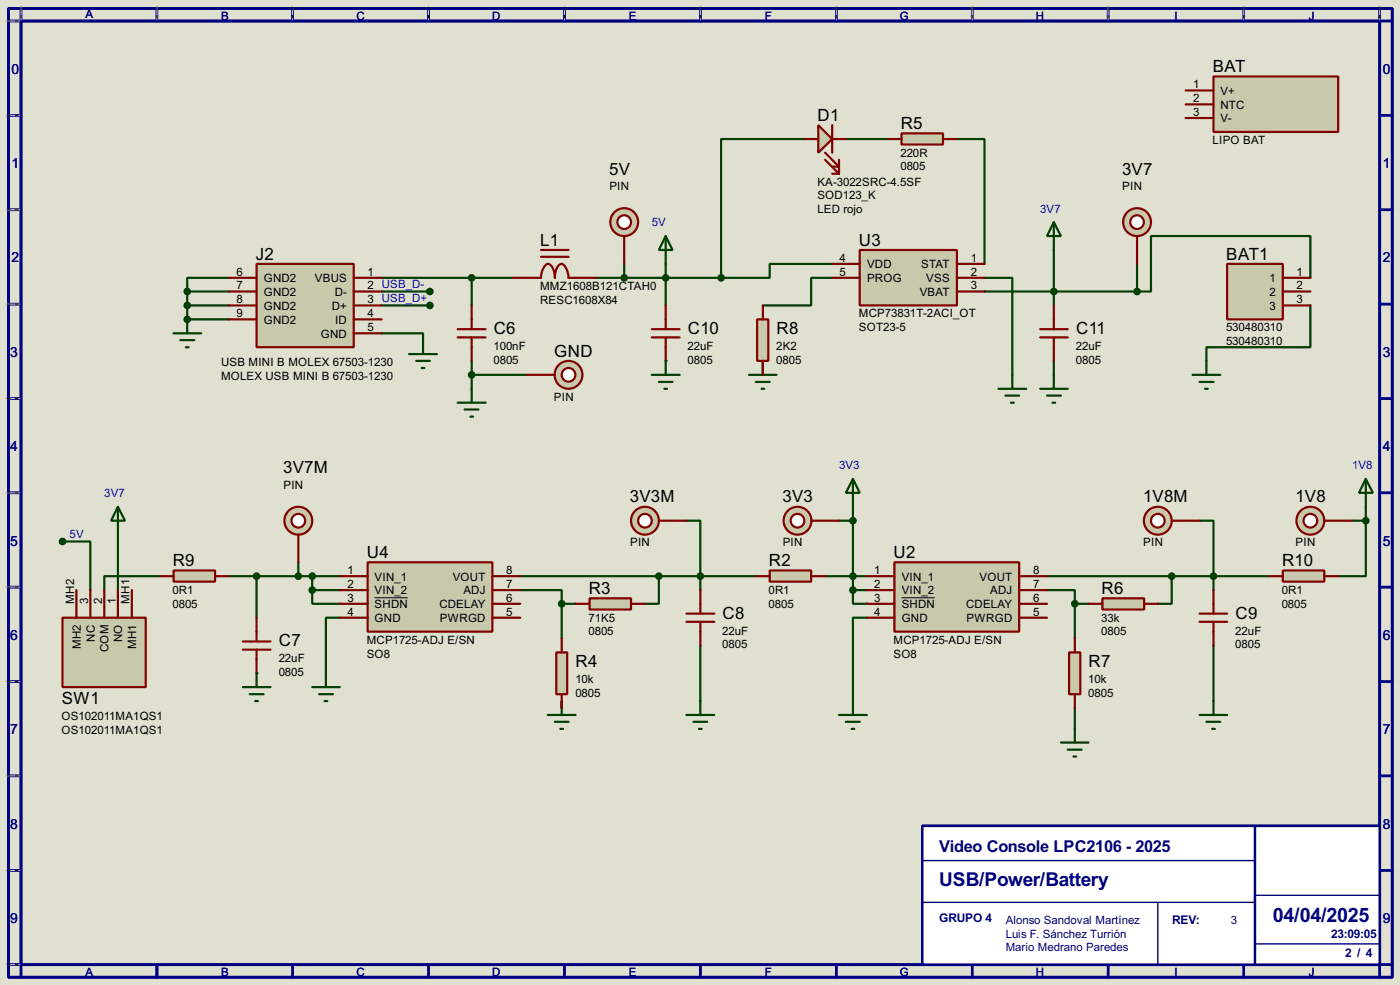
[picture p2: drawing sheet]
<svg xmlns="http://www.w3.org/2000/svg" width="256mm" height="180mm" viewBox="0 0 256 180" stroke-linecap="round" stroke-linejoin="round" font-family="sans-serif">
<path d="M0 0h256.5v180.3h-256.5z" fill="#e0e0d0"/>
<path d="M1.6 1.6h253.5v177.3h-253.5zM3.9 3.9h248.9v172.7h-248.9z" fill="none" stroke="#000080" stroke-width=".5"/>
<g fill="none" stroke="#000080" stroke-width=".45">
<path d="M3.9 1.6v2.3h-2.3M28.8 1.6v2.3M53.6 1.6v2.3M78.5 1.6v2.3M103.4 1.6v2.3M128.3 1.6v2.3M153.2 1.6v2.3M178.1 1.6v2.3M203 1.6v2.3M227.9 1.6v2.3M252.8 1.6v2.3h2.3M1.6 21.1h2.3"/>
<path d="M1.6 38.4h2.3M252.8 21.1h2.3M252.8 38.4h2.3M1.6 55.7h2.3M252.8 55.7h2.3M1.6 73h2.3M252.8 73h2.3M1.6 90.2h2.3M252.8 90.2h2.3M1.6 107.5h2.3M252.8 107.5h2.3M1.6 124.8h2.3"/>
<path d="M252.8 124.8h2.3M1.6 142h2.3M1.6 159.3h2.3M252.8 142h2.3M252.8 159.3h2.3M1.6 176.6h2.3v2.3M28.8 176.6v2.3M53.6 176.6v2.3M78.5 176.6v2.3M103.4 176.6v2.3M128.3 176.6v2.3M153.2 176.6v2.3"/>
<path d="M178.1 176.6v2.3M203 176.6v2.3M227.9 176.6v2.3M255.1 176.6h-2.3v2.3"/>
</g>
<g fill="none" stroke="#e0e0d0" stroke-width=".18">
<path d="M1.3 3.9h2.3M3.9 1.3v2.3M28.8 1.3v2.3M53.6 1.3v2.3M78.5 1.3v2.3M103.4 1.3v2.3M128.3 1.3v2.3M153.2 1.3v2.3M178.1 1.3v2.3M203 1.3v2.3M227.9 1.3v2.3M252.8 1.3v2.3"/>
<path d="M1.3 21.1h2.3M1.3 38.4h2.3M1.3 55.7h2.3M1.3 73h2.3M1.3 90.2h2.3M1.3 107.5h2.3M1.3 124.8h2.3M1.3 142h2.3M1.3 159.3h2.3M1.3 176.6h2.3"/>
</g>
<g fill="none" stroke="#000" stroke-width=".18" stroke-dasharray=".5 1">
<path d="M1.3 3.9h2.3M3.9 1.3v2.3M28.8 1.3v2.3M53.6 1.3v2.3M78.5 1.3v2.3M103.4 1.3v2.3M128.3 1.3v2.3M153.2 1.3v2.3M178.1 1.3v2.3M203 1.3v2.3M227.9 1.3v2.3M252.8 1.3v2.3"/>
<path d="M1.3 21.1h2.3M1.3 38.4h2.3M1.3 55.7h2.3M1.3 73h2.3M1.3 90.2h2.3M1.3 107.5h2.3M1.3 124.8h2.3M1.3 142h2.3M1.3 159.3h2.3M1.3 176.6h2.3"/>
</g>
<path d="M169 151.2h83.8v25.4h-83.8z" fill="#fff" stroke="#000080" stroke-width=".45"/>
<path d="M1.6 1.6h253.5v177.3h-253.5zM3.9 3.9h248.9v172.7h-248.9z" fill="none" stroke="#000080" stroke-width=".5"/>
<g fill="none" stroke="#000080" stroke-width=".45">
<path d="M3.9 1.6v2.3h-2.3M28.8 1.6v2.3M53.6 1.6v2.3M78.5 1.6v2.3M103.4 1.6v2.3M128.3 1.6v2.3M153.2 1.6v2.3M178.1 1.6v2.3M203 1.6v2.3M227.9 1.6v2.3M252.8 1.6v2.3h2.3M1.6 21.1h2.3"/>
<path d="M1.6 38.4h2.3M252.8 21.1h2.3M252.8 38.4h2.3M1.6 55.7h2.3M252.8 55.7h2.3M1.6 73h2.3M252.8 73h2.3M1.6 90.2h2.3M252.8 90.2h2.3M1.6 107.5h2.3M252.8 107.5h2.3M1.6 124.8h2.3"/>
<path d="M252.8 124.8h2.3M1.6 142h2.3M1.6 159.3h2.3M252.8 142h2.3M252.8 159.3h2.3M1.6 176.6h2.3v2.3M28.8 176.6v2.3M53.6 176.6v2.3M78.5 176.6v2.3M103.4 176.6v2.3M128.3 176.6v2.3M153.2 176.6v2.3"/>
<path d="M178.1 176.6v2.3M203 176.6v2.3M227.9 176.6v2.3M255.1 176.6h-2.3v2.3"/>
</g>
<g fill="none" stroke="#e0e0d0" stroke-width=".18">
<path d="M1.3 3.9h2.3M3.9 1.3v2.3M28.8 1.3v2.3M53.6 1.3v2.3M78.5 1.3v2.3M103.4 1.3v2.3M128.3 1.3v2.3M153.2 1.3v2.3M178.1 1.3v2.3M203 1.3v2.3M227.9 1.3v2.3M252.8 1.3v2.3"/>
<path d="M1.3 21.1h2.3M1.3 38.4h2.3M1.3 55.7h2.3M1.3 73h2.3M1.3 90.2h2.3M1.3 107.5h2.3M1.3 124.8h2.3M1.3 142h2.3M1.3 159.3h2.3M1.3 176.6h2.3"/>
</g>
<g fill="none" stroke="#000" stroke-width=".18" stroke-dasharray=".5 1">
<path d="M1.3 3.9h2.3M3.9 1.3v2.3M28.8 1.3v2.3M53.6 1.3v2.3M78.5 1.3v2.3M103.4 1.3v2.3M128.3 1.3v2.3M153.2 1.3v2.3M178.1 1.3v2.3M203 1.3v2.3M227.9 1.3v2.3M252.8 1.3v2.3"/>
<path d="M1.3 21.1h2.3M1.3 38.4h2.3M1.3 55.7h2.3M1.3 73h2.3M1.3 90.2h2.3M1.3 107.5h2.3M1.3 124.8h2.3M1.3 142h2.3M1.3 159.3h2.3M1.3 176.6h2.3"/>
</g>
<path d="M169 151.2h83.8v25.4h-83.8z" fill="#fff" stroke="#000080" stroke-width=".45"/>
<path d="M229.9 151.2v25.4" fill="none" stroke="#000080" stroke-width=".45"/>
<path d="M169 157.5h60.9M169 165.2h60.9M212.1 165.2v11.4M229.9 163.9h22.9M229.9 172.8h22.9" fill="none" stroke="#000080" stroke-width=".25"/>
<path d="M94 50.9h-7.6v5M86.4 66.1v5.1M86.4 68.6h10.2M139.8 66.1v2.5" fill="none" stroke="#004000" stroke-width=".4"/>
<circle cx="122" cy="66.1" r=".2" fill="#004000"/>
<g fill="none" stroke="#004000" stroke-width=".4">
<path d="M175.3 25.5h5.1v22.8M109.3 50.9h12.7M114.4 48.3v2.6M122 48.3v7.6M152.5 50.9h-3.9v5h-8.8M180.4 50.9h5.1v17.7M180.4 53.4h27.9M193.1 45.8v10.1M208.3 48.3v5.1M240.1 55.9v7.7h-19.1v2.5M240.1 50.9v-7.7h-29.2v10.2h-2.6M193.1 66.1v2.5"/>
<path d="M21.6 97.8v10.2M29.3 105.5h-10.2v2.5"/>
</g>
<circle cx="47" cy="123.2" r=".2" fill="#004000"/>
<g fill="none" stroke="#004000" stroke-width=".4">
<path d="M34.3 53.4h7.7M34.3 53.4v5.1M34.3 55.9h7.7M42 50.9h-7.7v2.5M69.9 50.9h16.5M152.5 48.3h-11.5v2.6h-19M69.9 61h7.6v1.3M11.5 99.1h5.1v8.9M125.8 95.3h2.5v12.7M153.7 95.3h2.6M156.3 92.8v15.2M219.8 95.3h2.5v12.7"/>
<path d="M247.7 95.3h2.5M250.2 95.3v10.2h-5M250.2 92.8v2.5M42 105.5h20.3M47 105.5v7.6M54.7 102.9v2.6M57.2 108v2.5h5.1M57.2 105.5v2.5M57.2 108h5.1M62.3 113.1h-2.6v10.1M95.3 108h7.6v2.5M95.3 105.5h43.2"/>
<path d="M102.9 110.5v6.4M102.9 110.5h2.6M120.7 105.5v5h-2.5M128.3 118.2v10.1M151.2 105.5h7.6M156.3 108v2.5h2.5M156.3 108h2.5M158.8 113.1h-2.5v15.2M191.8 108h5.1v2.5M191.8 105.5h40.7M196.9 110.5h2.5M196.9 110.5v6.4"/>
<path d="M214.7 105.5v5h-2.6M222.3 118.2v10.1M102.9 128.3v1.3M196.9 129.6v3.8"/>
</g>
<circle cx="34.3" cy="58.5" r=".2" fill="#004000"/>
<path d="M147.4 25.5h-15.3v25.4M155 25.5h7.6M42 58.5h-7.7v2.5M69.9 53.4h8.9M69.9 55.9h8.9M31.8 61h5.1M33.1 62.3h2.5M34.1 63.6h.5M83.9 73.7h5.1M85.1 75h2.6M86.2 76.3h.5M86.4 71.2v2.5" fill="none" stroke="#004000" stroke-width=".4"/>
<path d="M86.4 55.9v4.4M83.9 61.8h5.1M83.9 60.3h5.1M86.4 61.8v4.3" fill="none" stroke="#800000" stroke-width=".4"/>
<circle cx="86.4" cy="50.9" r=".5" fill="#004000" stroke="#004000" stroke-width=".4"/>
<circle cx="104.1" cy="68.6" r="2.55" fill="#c8c8aa" stroke="#800000" stroke-width=".4"/>
<circle cx="104.1" cy="68.6" r="1.25" fill="#feffff" stroke="#800000" stroke-width=".4"/>
<path d="M94 50.9h5.1a2.68 2.68 0 0 1 1.3-2.6 2.33 2.33 0 0 1 1.3 2.6 3.2 3.2 0 0 1 .8-2.5 .86 .86 0 0 1 1.2 .7l.4 1.1 .1 .7h5.1M99.1 47h5.1M99.1 45.8h5.1M122 55.9v4.4M96.6 68.6h5.1M119.4 61.8h5.1M119.4 60.3h5.1M122 61.8v4.3" fill="none" stroke="#800000" stroke-width=".4"/>
<circle cx="86.4" cy="68.6" r=".5" fill="#004000" stroke="#004000" stroke-width=".4"/>
<circle cx="114.3" cy="40.7" r="2.55" fill="#c8c8aa" stroke="#800000" stroke-width=".4"/>
<circle cx="114.3" cy="40.7" r="1.25" fill="#feffff" stroke="#800000" stroke-width=".4"/>
<path d="M114.4 43.2v5.1" fill="none" stroke="#800000" stroke-width=".4"/>
<path d="M137.2 68.6h5.1M138.5 69.9h2.5M139.5 71.2h.5M139.8 66.1v2.5" fill="none" stroke="#004000" stroke-width=".4"/>
<path d="M138.7 58.5h2.1v7.6h-2.1z" fill="#c8c8aa" stroke="#800000" stroke-width=".4"/>
<path d="M139.8 55.9v2.6M139.8 66.1v2.5" fill="none" stroke="#800000" stroke-width=".4"/>
<path d="M122 43.2l1.2 2.6h-2.5zM122 43.2v5.1M119.4 68.6h5.1M120.7 69.9h2.5M121.7 71.2h.5M122 66.1v2.5" fill="none" stroke="#004000" stroke-width=".4"/>
<path d="M157.5 45.8h17.8v10.1h-17.8z" fill-rule="evenodd" fill="#c8c8aa" stroke="#800000" stroke-width=".4"/>
<path d="M152.5 48.3h5M152.5 50.9h5M175.3 48.3h5.1M175.3 50.9h5.1M175.3 53.4h5.1" fill="none" stroke="#800000" stroke-width=".4"/>
<g fill="#004000" stroke="#004000" stroke-width=".4">
<circle cx="114.3" cy="50.9" r=".5"/>
<circle cx="121.9" cy="50.9" r=".5"/>
</g>
<path d="M165.2 24.4h7.6v2.1h-7.6z" fill="#c8c8aa" stroke="#800000" stroke-width=".4"/>
<path d="M162.6 25.5h2.6M172.8 25.5h2.5" fill="none" stroke="#800000" stroke-width=".4"/>
<path d="M182.9 71.2h5.1M184.2 72.4h2.5M185.2 73.7h.5M185.5 68.6v2.6M218.5 68.6h5.1M219.8 69.9h2.5M220.8 71.2h.5M221 66.1v2.5" fill="none" stroke="#004000" stroke-width=".4"/>
<circle cx="208.3" cy="40.7" r="2.55" fill="#c8c8aa" stroke="#800000" stroke-width=".4"/>
<circle cx="208.3" cy="40.7" r="1.25" fill="#feffff" stroke="#800000" stroke-width=".4"/>
<path d="M193.1 55.9v4.4M208.3 43.2v5.1M190.6 61.8h5M190.6 60.3h5M193.1 61.8v4.3" fill="none" stroke="#800000" stroke-width=".4"/>
<path d="M193.1 40.7l1.3 2.5h-2.6zM193.1 40.7v5.1M190.6 71.2h5M191.8 72.4h2.6M192.8 73.7h.5M193.1 68.6v2.6" fill="none" stroke="#004000" stroke-width=".4"/>
<path d="M224.8 48.3h10.2v10.2h-10.2z" fill-rule="evenodd" fill="#c8c8aa" stroke="#800000" stroke-width=".4"/>
<path d="M235 50.9h5.1M235 53.4h5.1M235 55.9h5.1" fill="none" stroke="#800000" stroke-width=".4"/>
<g fill="#004000" stroke="#004000" stroke-width=".4">
<circle cx="208.3" cy="53.4" r=".5"/>
<circle cx="193" cy="53.4" r=".5"/>
</g>
<path d="M21.6 92.8l1.3 2.5h-2.5zM21.6 92.8v5" fill="none" stroke="#004000" stroke-width=".4"/>
<path d="M11.5 113.1h15.2v12.7h-15.2z" fill-rule="evenodd" fill="#c8c8aa" stroke="#800000" stroke-width=".4"/>
<path d="M14 108v5.1M16.6 108v5.1M19.1 108v5.1M21.6 108v5.1M24.2 108v5.1" fill="none" stroke="#800000" stroke-width=".4"/>
<path d="M31.8 104.4h7.6v2.1h-7.6z" fill="#c8c8aa" stroke="#800000" stroke-width=".4"/>
<path d="M29.3 105.5h2.5M39.4 105.5h2.6M44.5 118.9h5.1M44.5 117.4h5.1M47 113.1v4.3M47 118.9v4.3" fill="none" stroke="#800000" stroke-width=".4"/>
<circle cx="54.6" cy="95.3" r="2.55" fill="#c8c8aa" stroke="#800000" stroke-width=".4"/>
<circle cx="54.6" cy="95.3" r="1.25" fill="#feffff" stroke="#800000" stroke-width=".4"/>
<path d="M54.7 97.8v5.1" fill="none" stroke="#800000" stroke-width=".4"/>
<path d="M44.5 125.8h5.1M45.8 127.1h2.5M46.8 128.3h.5M47 123.2v2.6M100.4 130.9h5.1M101.7 132.1h2.5M102.7 133.4h.5M102.9 128.3v2.6M125.8 130.9h5.1M127.1 132.1h2.5M128.1 133.4h.5M128.3 128.3v2.6" fill="none" stroke="#004000" stroke-width=".4"/>
<path d="M108 109.5h7.6v2.1h-7.6z" fill="#c8c8aa" stroke="#800000" stroke-width=".4"/>
<path d="M105.5 110.5h2.5M115.6 110.5h2.6" fill="none" stroke="#800000" stroke-width=".4"/>
<path d="M101.9 119.4h2v7.7h-2z" fill="#c8c8aa" stroke="#800000" stroke-width=".4"/>
<path d="M102.9 116.9v2.5M102.9 127.1v2.5" fill="none" stroke="#800000" stroke-width=".4"/>
<circle cx="118.1" cy="95.3" r="2.55" fill="#c8c8aa" stroke="#800000" stroke-width=".4"/>
<circle cx="118.1" cy="95.3" r="1.25" fill="#feffff" stroke="#800000" stroke-width=".4"/>
<path d="M120.7 95.3h5.1" fill="none" stroke="#800000" stroke-width=".4"/>
<circle cx="146.1" cy="95.3" r="2.55" fill="#c8c8aa" stroke="#800000" stroke-width=".4"/>
<circle cx="146.1" cy="95.3" r="1.25" fill="#feffff" stroke="#800000" stroke-width=".4"/>
<path d="M148.6 95.3h5.1" fill="none" stroke="#800000" stroke-width=".4"/>
<path d="M141 104.4h7.6v2.1h-7.6z" fill="#c8c8aa" stroke="#800000" stroke-width=".4"/>
<path d="M125.8 113.8h5.1M125.8 112.3h5.1M128.3 108v4.3M128.3 113.8v4.4M138.5 105.5h2.5M148.6 105.5h2.6" fill="none" stroke="#800000" stroke-width=".4"/>
<path d="M67.4 102.9h22.8v12.7h-22.8z" fill-rule="evenodd" fill="#c8c8aa" stroke="#800000" stroke-width=".4"/>
<path d="M62.3 105.5h5.1M62.3 108h5.1M62.3 110.5h5.1M62.3 113.1h5.1M90.2 105.5h5.1M90.2 108h5.1M90.2 110.5h5.1M90.2 113.1h5.1" fill="none" stroke="#800000" stroke-width=".4"/>
<path d="M68.6 109.4h6.1" fill="none" stroke="#000" stroke-width=".18"/>
<g fill="#004000" stroke="#004000" stroke-width=".4">
<circle cx="54.6" cy="105.5" r=".5"/>
<circle cx="57.2" cy="105.5" r=".5"/>
<circle cx="57.2" cy="108" r=".5"/>
<circle cx="102.9" cy="110.5" r=".5"/>
<circle cx="120.7" cy="105.5" r=".5"/>
<circle cx="128.3" cy="105.5" r=".5"/>
</g>
<path d="M57.2 125.8h5.1M58.5 127.1h2.5M59.5 128.3h.5M59.7 123.2v2.6" fill="none" stroke="#004000" stroke-width=".4"/>
<path d="M163.9 102.9h22.8v12.7h-22.8z" fill-rule="evenodd" fill="#c8c8aa" stroke="#800000" stroke-width=".4"/>
<path d="M158.8 105.5h5.1M158.8 108h5.1M158.8 110.5h5.1M158.8 113.1h5.1M186.7 105.5h5.1M186.7 108h5.1M186.7 110.5h5.1M186.7 113.1h5.1" fill="none" stroke="#800000" stroke-width=".4"/>
<path d="M165.2 109.4h6.1" fill="none" stroke="#000" stroke-width=".18"/>
<g fill="none" stroke="#004000" stroke-width=".4">
<path d="M156.3 87.7l1.2 2.5h-2.5zM156.3 87.7v5.1M153.7 130.9h5.1M155 132.1h2.5M156 133.4h.5M156.3 128.3v2.6M194.4 135.9h5M195.6 137.2h2.6M196.7 138.5h.5M196.9 133.4v2.5M219.8 130.9h5M221 132.1h2.6"/>
<path d="M222.1 133.4h.5M222.3 128.3v2.6"/>
</g>
<g fill="#004000" stroke="#004000" stroke-width=".4">
<circle cx="156.2" cy="95.3" r=".5"/>
<circle cx="156.2" cy="105.5" r=".5"/>
<circle cx="156.2" cy="108" r=".5"/>
</g>
<path d="M202 109.5h7.6v2.1h-7.6z" fill="#c8c8aa" stroke="#800000" stroke-width=".4"/>
<path d="M199.4 110.5h2.6M209.6 110.5h2.5" fill="none" stroke="#800000" stroke-width=".4"/>
<path d="M195.9 119.4h2v7.7h-2z" fill="#c8c8aa" stroke="#800000" stroke-width=".4"/>
<path d="M196.9 116.9v2.5M196.9 127.1v2.5" fill="none" stroke="#800000" stroke-width=".4"/>
<circle cx="212.1" cy="95.3" r="2.55" fill="#c8c8aa" stroke="#800000" stroke-width=".4"/>
<circle cx="212.1" cy="95.3" r="1.25" fill="#feffff" stroke="#800000" stroke-width=".4"/>
<path d="M214.7 95.3h5.1" fill="none" stroke="#800000" stroke-width=".4"/>
<circle cx="240" cy="95.3" r="2.55" fill="#c8c8aa" stroke="#800000" stroke-width=".4"/>
<circle cx="240" cy="95.3" r="1.25" fill="#feffff" stroke="#800000" stroke-width=".4"/>
<path d="M242.6 95.3h5.1" fill="none" stroke="#800000" stroke-width=".4"/>
<path d="M235 104.4h7.6v2.1h-7.6z" fill="#c8c8aa" stroke="#800000" stroke-width=".4"/>
<path d="M219.8 113.8h5M219.8 112.3h5M222.3 108v4.3M222.3 113.8v4.4M232.5 105.5h2.5M242.6 105.5h2.6" fill="none" stroke="#800000" stroke-width=".4"/>
<g fill="#004000" stroke="#004000" stroke-width=".4">
<circle cx="196.9" cy="110.5" r=".5"/>
<circle cx="214.6" cy="105.5" r=".5"/>
<circle cx="222.3" cy="105.5" r=".5"/>
<circle cx="250.2" cy="95.3" r=".5"/>
<circle cx="132.1" cy="50.9" r=".5"/>
</g>
<path d="M250.2 87.7l1.3 2.5h-2.5zM250.2 87.7v5.1" fill="none" stroke="#004000" stroke-width=".4"/>
<path d="M222.3 14h22.9v10.2h-22.9z" fill-rule="evenodd" fill="#c8c8aa" stroke="#800000" stroke-width=".4"/>
<path d="M217.2 19.1h5.1M217.2 16.6h5.1M217.2 21.6h5.1" fill="none" stroke="#800000" stroke-width=".4"/>
<g fill="#004000" stroke="#004000" stroke-width=".4">
<circle cx="11.4" cy="99.1" r=".5"/>
<circle cx="47" cy="105.5" r=".5"/>
</g>
<path d="M75 64.8h5.1M76.3 66.1h2.5M77.3 67.4h.5M77.5 62.3v2.5" fill="none" stroke="#004000" stroke-width=".4"/>
<path d="M47 48.3h17.8v15.3h-17.8z" fill-rule="evenodd" fill="#c8c8aa" stroke="#800000" stroke-width=".4"/>
<path d="M42 50.9h5M42 53.4h5M42 55.9h5M42 58.5h5M64.8 50.9h5.1M64.8 53.4h5.1M64.8 55.9h5.1M64.8 58.5h5.1M64.8 61h5.1" fill="none" stroke="#800000" stroke-width=".4"/>
<g fill="#004000" stroke="#004000" stroke-width=".4">
<circle cx="34.3" cy="53.4" r=".5"/>
<circle cx="34.3" cy="55.9" r=".5"/>
<circle cx="34.3" cy="58.5" r=".5"/>
<circle cx="78.7" cy="53.4" r=".5"/>
<circle cx="78.7" cy="55.9" r=".5"/>
</g>
<path d="M149.9 22.9l2.6 2.6-2.6 2.5z" fill="#c8c8aa" stroke="#800000" stroke-width=".4"/>
<path d="M147.4 25.5h2.5M151.2 28l2.5 2.5h-1.2M151.2 29.3l2.5 2.5M152.5 22.9v5.1M152.5 31.8h1.2M152.5 25.5h2.5M153.7 29.3v2.5" fill="none" stroke="#800000" stroke-width=".4"/>
<text font-size="4.1" fill="#000080" x="233.2" y="168.8">04/04/2025</text>
<text font-size="3.9" fill="#000080" x="172.1" y="162.2">USB/Power/Battery</text>
<g font-size="3.5">
<text x="222.2" y="13.2">BAT</text>
<text x="149.8" y="22.1">D1</text>
<text x="165" y="23.6">R5</text>
<text x="111.6" y="31.9">5V</text>
<text x="205.6" y="31.9">3V7</text>
<text x="46.9" y="47.5">J2</text>
<text x="99" y="45">L1</text>
<text x="157.4" y="45">U3</text>
<text x="224.7" y="47.5">BAT1</text>
<text x="90.5" y="61.2">C6</text>
<text x="101.5" y="65.3">GND</text>
<text x="126" y="61.2">C10</text>
<text x="142.3" y="61.2">R8</text>
<text x="197.2" y="61.2">C11</text>
<text x="51.9" y="86.6">3V7M</text>
<text x="115.4" y="92">3V3M</text>
<text x="143.4" y="92">3V3</text>
<text x="209.4" y="92">1V8M</text>
<text x="237.3" y="92">1V8</text>
<text x="31.7" y="103.6">R9</text>
<text x="67.2" y="102.1">U4</text>
<text x="140.9" y="103.6">R2</text>
<text x="163.7" y="102.1">U2</text>
<text x="234.9" y="103.6">R10</text>
<text x="107.9" y="108.7">R3</text>
<text x="132.4" y="113.2">C8</text>
<text x="201.8" y="108.7">R6</text>
<text x="226.4" y="113.2">C9</text>
<text x="51.1" y="118.3">C7</text>
<text x="105.5" y="122.1">R4</text>
<text x="199.4" y="122.1">R7</text>
<text x="11.3" y="128.9">SW1</text>
</g>
<text font-size="3.4" fill="#000080" x="172.1" y="155.9">Video Console LPC2106 - 2025</text>
<g font-size="2.9" fill="#000080">
<text x="2.1" y="13.5">0</text>
<text x="253.4" y="13.5">0</text>
<text x="2.1" y="30.7">1</text>
<text x="253.4" y="30.7">1</text>
<text x="2.1" y="48">2</text>
<text x="253.4" y="48">2</text>
<text x="1.9" y="65.3">3</text>
<text x="253.4" y="65.3">3</text>
<text x="1.9" y="82.5">4</text>
<text x="253.4" y="82.5">4</text>
<text x="1.9" y="99.9">5</text>
<text x="253.4" y="99.9">5</text>
<text x="1.9" y="117.1">6</text>
<text x="253.4" y="117.1">6</text>
<text x="1.9" y="134.4">7</text>
<text x="253.4" y="134.4">7</text>
<text x="1.9" y="151.7">8</text>
<text x="253.4" y="151.7">8</text>
<text x="1.9" y="168.9">9</text>
<text x="253.4" y="168.9">9</text>
</g>
<g font-size="2.5" fill="#000080">
<text x="172" y="168.8">GRUPO 4</text>
<text x="214.7" y="169.1">REV:</text>
<text x="243.9" y="171.6">23:09:05</text>
<text x="246.4" y="175.2">2 / 4</text>
</g>
<g font-size="2.4" fill="#000080">
<text x="15.6" y="3.4">A</text>
<text x="40.5" y="3.6">B</text>
<text x="65.3" y="3.6">C</text>
<text x="90.2" y="3.6">D</text>
<text x="115.2" y="3.6">E</text>
<text x="140.1" y="3.6">F</text>
<text x="164.8" y="3.6">G</text>
<text x="189.8" y="3.6">H</text>
<text x="215.1" y="3.6">I</text>
<text x="239.8" y="3.6">J</text>
<text x="184.2" y="169.1">Alonso Sandoval Martínez</text>
<text x="184.2" y="171.6">Luis F. Sánchez Turrión</text>
<text x="225.5" y="169.1">3</text>
<text x="15.6" y="178.7">A</text>
<text x="40.5" y="178.7">B</text>
<text x="65.3" y="178.7">C</text>
<text x="90.2" y="178.7">D</text>
<text x="115.2" y="178.7">E</text>
<text x="140.1" y="178.7">F</text>
<text x="164.8" y="178.7">G</text>
<text x="184.2" y="174.1">Mario Medrano Paredes</text>
<text x="189.8" y="178.7">H</text>
<text x="215.1" y="178.7">I</text>
<text x="239.8" y="178.7">J</text>
</g>
<g font-size="2.4">
<text x="218.6" y="16.2">1</text>
<text x="223.6" y="17.3">V+</text>
<text x="218.6" y="21.2">3</text>
<text x="218.6" y="18.7">2</text>
<text x="223.6" y="22.4">V-</text>
<text x="223.6" y="19.9">NTC</text>
<text x="165" y="28.6">220R</text>
<text x="222.1" y="26.4">LIPO BAT</text>
<text x="111.6" y="34.9">PIN</text>
<text x="149.7" y="34">KA-3022SRC-4.5SF</text>
<text x="165" y="31.2">0805</text>
<text x="205.6" y="34.9">PIN</text>
<text x="149.7" y="36.5">SOD123_K</text>
<text x="149.7" y="39.1">LED rojo</text>
<text x="153.8" y="47.9">4</text>
<text x="177.9" y="47.9">1</text>
<text x="43.4" y="50.4">6</text>
<text x="43.4" y="52.9">7</text>
<text x="48.3" y="51.7">GND2</text>
<text x="57.7" y="51.7">VBUS</text>
<text x="67.4" y="50.4">1</text>
<text x="67.4" y="52.9">2 USB_D-</text>
<text x="98.9" y="53.1">MMZ1608B121CTAH0</text>
<text x="153.8" y="50.4">5</text>
<text x="158.8" y="49.1">VDD</text>
<text x="158.8" y="51.7">PROG</text>
<text x="168.7" y="49.1">STAT</text>
<text x="169.7" y="51.7">VSS</text>
<text x="177.9" y="50.4">2</text>
<text x="177.9" y="52.9">3</text>
<text x="232.6" y="51.7">1</text>
<text x="237.5" y="50.4">1</text>
<text x="237.5" y="52.9">2</text>
<text x="43.4" y="55.5">8</text>
<text x="43.4" y="58.1">9</text>
<text x="48.3" y="54.2">GND2</text>
<text x="48.3" y="56.7">GND2</text>
<text x="48.3" y="59.3">GND2</text>
<text x="60.8" y="56.7">D+</text>
<text x="61.3" y="54.2">D-</text>
<text x="61.4" y="59.3">ID</text>
<text x="67.4" y="55.5">3 USB_D+</text>
<text x="67.4" y="58.1">4</text>
<text x="98.9" y="55.6">RESC1608X84</text>
<text x="157.3" y="58.1">MCP73831T-2ACI_OT</text>
<text x="168.5" y="54.2">VBAT</text>
<text x="232.6" y="54.2">2</text>
<text x="232.6" y="56.7">3</text>
<text x="237.5" y="55.5">3</text>
<text x="58.8" y="61.8">GND</text>
<text x="67.4" y="60.6">5</text>
<text x="90.4" y="64.1">100nF</text>
<text x="126" y="64.1">22uF</text>
<text x="142.2" y="64.1">2K2</text>
<text x="157.3" y="60.7">SOT23-5</text>
<text x="197.1" y="64.1">22uF</text>
<text x="224.6" y="60.7">530480310</text>
<text x="224.6" y="63.2">530480310</text>
<text x="40.5" y="67">USB MINI B MOLEX 67503-1230</text>
<text x="40.5" y="69.5">MOLEX USB MINI B 67503-1230</text>
<text x="90.4" y="66.6">0805</text>
<text x="126" y="66.6">0805</text>
<text x="142.2" y="66.6">0805</text>
<text x="197.1" y="66.6">0805</text>
<text x="101.5" y="73.4">PIN</text>
<text x="51.9" y="89.5">PIN</text>
<text x="115.4" y="100">PIN</text>
<text x="143.4" y="100">PIN</text>
<text x="209.4" y="100">PIN</text>
<text x="237.3" y="100">PIN</text>
<text x="63.7" y="105.1">1</text>
<text x="63.7" y="107.6">2</text>
<text x="68.6" y="106.3">VIN_1</text>
<text x="82.9" y="106.3">VOUT</text>
<text x="92.8" y="105.1">8</text>
<text x="92.8" y="107.6">7</text>
<text x="160.2" y="105.1">1</text>
<text x="160.2" y="107.6">2</text>
<text x="165.2" y="106.3">VIN_1</text>
<text x="179.4" y="106.3">VOUT</text>
<text x="189.3" y="105.1">8</text>
<text x="189.3" y="107.6">7</text>
<text x="13.6" y="110.5" transform="rotate(-90 13.6 110.5)">MH2</text>
<text x="16.2" y="110.5" transform="rotate(-90 16.2 110.5)">3</text>
<text x="18.7" y="110.5" transform="rotate(-90 18.7 110.5)">2</text>
<text x="21.2" y="110.5" transform="rotate(-90 21.2 110.5)">1</text>
<text x="23.8" y="110.5" transform="rotate(-90 23.8 110.5)">MH1</text>
<text x="31.6" y="108.7">0R1</text>
<text x="31.6" y="111.2">0805</text>
<text x="63.7" y="110.1">3</text>
<text x="63.7" y="112.7">4</text>
<text x="68.6" y="108.8">VIN_2</text>
<text x="68.6" y="111.3">SHDN</text>
<text x="68.6" y="113.9">GND</text>
<text x="80.5" y="111.3">CDELAY</text>
<text x="80.6" y="113.9">PWRGD</text>
<text x="84.9" y="108.8">ADJ</text>
<text x="92.8" y="110.1">6</text>
<text x="92.8" y="112.7">5</text>
<text x="107.8" y="113.8">71K5</text>
<text x="140.8" y="108.7">0R1</text>
<text x="140.8" y="111.2">0805</text>
<text x="160.2" y="110.1">3</text>
<text x="160.2" y="112.7">4</text>
<text x="165.2" y="108.8">VIN_2</text>
<text x="165.2" y="111.3">SHDN</text>
<text x="165.2" y="113.9">GND</text>
<text x="177" y="111.3">CDELAY</text>
<text x="177.1" y="113.9">PWRGD</text>
<text x="181.4" y="108.8">ADJ</text>
<text x="189.3" y="110.1">6</text>
<text x="189.3" y="112.7">5</text>
<text x="201.8" y="113.8">33k</text>
<text x="234.8" y="108.7">0R1</text>
<text x="234.8" y="111.2">0805</text>
<text x="14.8" y="118.8" transform="rotate(-90 14.8 118.8)">MH2</text>
<text x="17.3" y="117.4" transform="rotate(-90 17.3 117.4)">NC</text>
<text x="19.9" y="119.4" transform="rotate(-90 19.9 119.4)">COM</text>
<text x="22.4" y="117.6" transform="rotate(-90 22.4 117.6)">NO</text>
<text x="24.9" y="118.8" transform="rotate(-90 24.9 118.8)">MH1</text>
<text x="67.2" y="117.8">MCP1725-ADJ E/SN</text>
<text x="107.8" y="116.3">0805</text>
<text x="132.3" y="116.2">22uF</text>
<text x="132.3" y="118.7">0805</text>
<text x="163.7" y="118">MCP1725-ADJ E/SN</text>
<text x="201.8" y="116.3">0805</text>
<text x="226.3" y="116.2">22uF</text>
<text x="226.3" y="118.7">0805</text>
<text x="51.1" y="121.2">22uF</text>
<text x="51.1" y="123.8">0805</text>
<text x="67.2" y="120.4">SO8</text>
<text x="105.4" y="125">10k</text>
<text x="163.7" y="120.4">SO8</text>
<text x="199.4" y="125">10k</text>
<text x="11.3" y="131.8">OS102011MA1QS1</text>
<text x="105.4" y="127.6">0805</text>
<text x="199.4" y="127.6">0805</text>
<text x="11.3" y="134.3">OS102011MA1QS1</text>
</g>
<g font-size="2.4" fill="#00f">
<text x="119.4" y="41.5">5V</text>
<text x="190.6" y="39">3V7</text>
<text x="153.7" y="85.9">3V3</text>
<text x="247.7" y="85.9">1V8</text>
<text x="19.1" y="91">3V7</text>
<text x="12.8" y="98.5">5V</text>
</g>
</svg>
